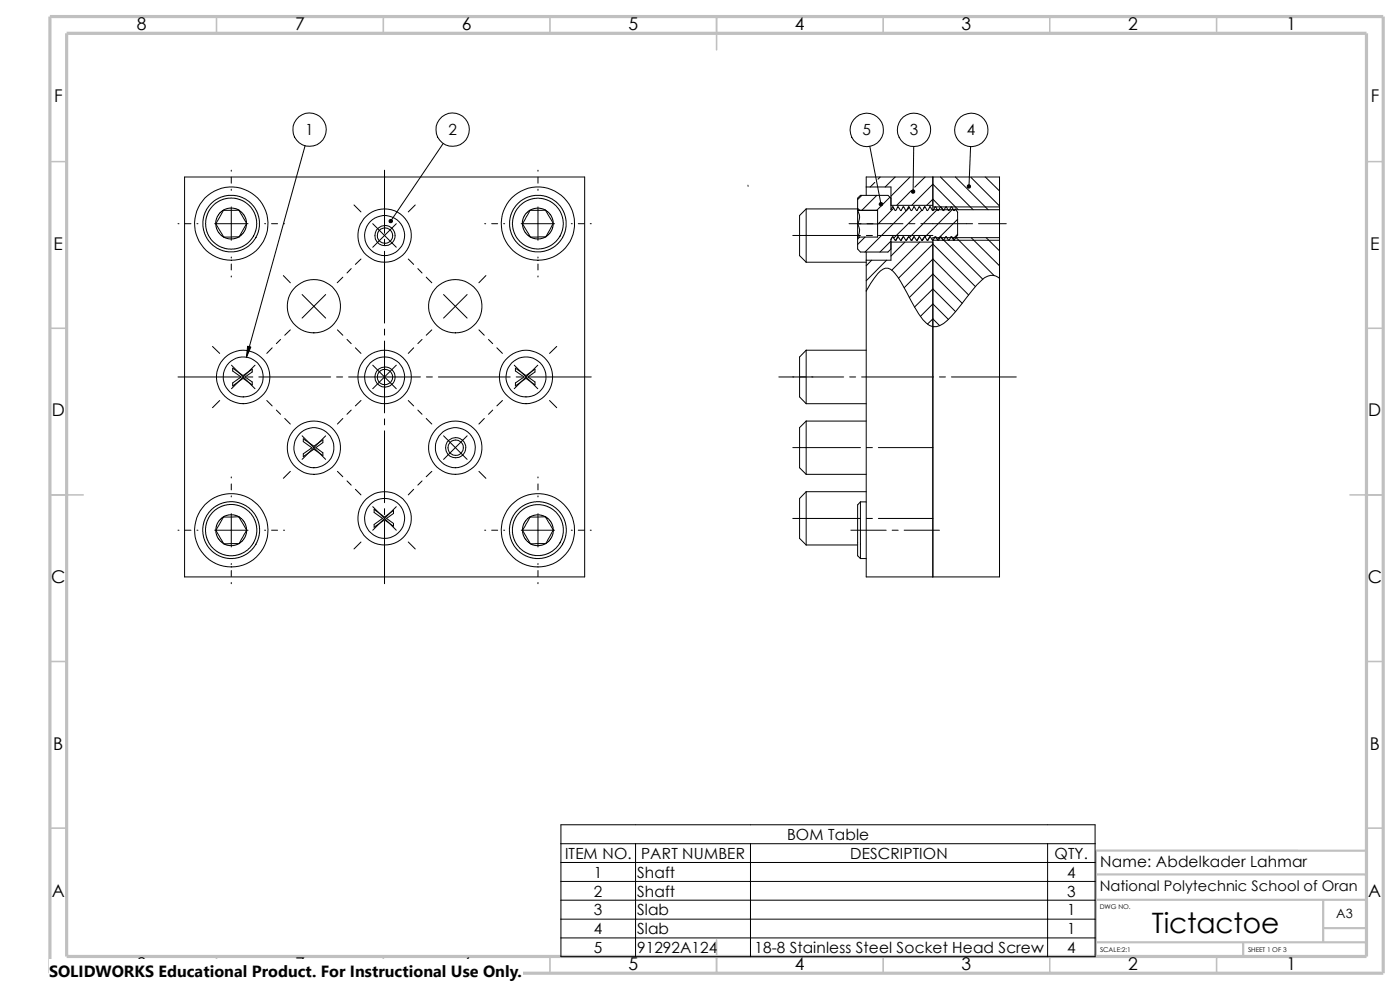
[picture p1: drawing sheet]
<svg xmlns="http://www.w3.org/2000/svg" width="297mm" height="210mm" viewBox="0 0 297 210" stroke-linecap="round" stroke-linejoin="round" font-family="sans-serif">
<g fill="none" stroke="#c0c0c0" stroke-width=".34">
<path d="M45.9 3.5v3.6M81.3 3.5v3.6M116.7 3.5v3.6M152 3.5v7.1M187.4 3.5v3.6M222.7 3.5v3.6M258.1 3.5v3.6M10.6 34.3h3.5M289.9 34.3h3.6M10.6 69.6h3.5M289.9 69.6h3.6M10.6 105h7.1"/>
<path d="M286.4 105h7.1M10.6 140.3h3.5M289.9 140.3h3.6M10.6 175.7h3.5M289.9 175.7h3.6M152 199.4v7.1M45.9 202.9v3.6M81.3 202.9v3.6M116.7 202.9v3.6M187.4 202.9v3.6M222.7 202.9v3.6M258.1 202.9v3.6"/>
</g>
<path d="M232.5 190.9h57.4M232.5 185.5h57.4M232.5 199.9h57.4M263.7 199.9v3M280.7 196.9h9.2M280.7 190.9v9M289.9 180.5l-57.4-.1v22.5" fill="none" stroke="#c0c0c0" stroke-width=".47"/>
<path d="M10.6 3.5h282.9v203h-282.9zM14.1 7.1h275.8v195.8h-275.8z" fill="none" stroke="#c0c0c0" stroke-width=".68" stroke-linecap="butt"/>
<g fill="none" stroke="#000" stroke-width=".21">
<path d="M39.2 37.5h84.8v84.9h-84.8zM49.1 36.1v.2M49.1 37.6v1.3M64.7 30.9l-12.4 44.9M81.6 36.1v13.4M94 30.4l-11.1 16.5M114.1 36.1v.2M114.1 37.6v1.3M183.8 39.7v1.7M183.8 39.7h5.2v4.8l.3-.6M183.8 39.7v-2.2h28.2v7M184.5 31l2.4 12.3"/>
<path d="M185.6 38.7l-1 1M186.7 37.5l-.4 .5M189.9 37.5l-2.1 2.2M193.1 37.5l-4.1 4.1M193.8 31.1l-.1 9.5M196.3 37.5l-2.2 2.2M197.9 37.5v7M199.5 37.5l7 7M202.7 37.5l6.9 7M205.9 31.1l-.3 8.4M206 37.6l6 6.1M209 37.5l3 3"/>
<path d="M37.8 47.5h.2M39.2 47.5h1.3M41.8 47.5h.2M45.6 47.5h7M45.8 47.5l1.7 2.8M45.8 47.5l.1 1 .4 .7 .7 .8 .5 .2M47.4 44.6l1.2-.4h1.1l1 .4M47.4 44.6l-.8 .7-.5 .7-.3 1.5M47.4 44.6l-1.6 2.9M49.1 40.1v.3M49.1 43.9v7.1M49.1 54.5v.2"/>
<path d="M49.1 56v1.3M49.1 58.5v.3M50.6 44.6l1.2 1.1 .4 .7 .1 1M50.7 44.6h-3.3M50.7 44.6l1.6 2.8M50.7 50.2l-3.2 .1M50.7 50.2l-.6 .3-1 .2-1.1-.2-.5-.2M52.3 47.4l-.3 1.5-.5 .7-.8 .6M52.3 47.4l-1.6 2.8M56.1 47.5h.2M57.6 47.5h1.3M60.1 58.5l1.5 1.5"/>
<path d="M60.2 47.5h.2M72.7 58.8l-1.2 1.2M74.5 57l-.9 .9M75.1 43.5l1.5 1.5M76.6 54.9l-1.2 1.2M79.1 47.5l5 5M81.6 50.8v1.2M81.6 53.3v15.2M84.1 47.5l-5 5M86.6 54.9l1.2 1.2M88.1 43.5l-1.5 1.5M88.6 57l.9 .9"/>
<path d="M90.4 58.8l1.2 1.2M102.8 47.5h.2M103.1 58.5l-1.5 1.5M104.3 47.5h1.3M106.8 47.5h.3M110.6 47.5h7M110.9 47.5l.1 1 .3 .7 .8 .8 .4 .2M110.9 47.5l1.6 2.8M112.4 44.6l-1.5 2.9M112.4 44.6l-.7 .6-.5 .7-.4 1.6M114.1 40.1v.3M114.1 43.9v7.1"/>
<path d="M114.1 54.5v.2M114.1 56v1.3M114.1 58.5v.3M115.7 44.6l.5 .3 .7 .8 .3 .7 .2 1M115.7 44.6l-.8-.4h-1.1l-1.4 .4M115.7 44.6h-3.3M115.7 44.6l1.7 2.8M115.8 50.2l-.7 .3-.9 .2-1.1-.2-.6-.2M115.8 50.2l-3.3 .1M117.3 47.4l-.2 1.5-.6 .7-.7 .6M117.4 47.4l-1.6 2.8M121.2 47.5h.2"/>
<path d="M122.7 47.5h1.3M125.2 47.5h.2M168.2 50h14.3M171 44.3l-1.4 1.4v8.5l1.4 1.4M171 44.3h10.9M171 55.6h12.8M171 44.3v11.3M180.1 47.5h2.6M181.9 50.3h.5M181.9 44.2l.5 .4h-.5M181.9 47.5a2.49 2.49 0 0 1 0 2.8M181.9 44.6a2.66 2.66 0 0 1 0 2.9"/>
<path d="M181.9 50.7v2.1l.6 .7h5.9l.6-.7M181.9 44.6h4.3v5.7h-3.8M181.9 47.5h4.3M181.9 50.3v.4M181.9 44.2v.4M181.9 47.5v2.8M181.9 44.6v2.9M182.4 50.3l-.5 .4M182.8 41.4l-.9 .9M183.5 50.3l-1.6 1.6M183.8 53.5v1.7M183.8 50h1.3"/>
<path d="M183.9 47.5h1.3M184.9 55.2l-1.1 1.2M186 41.4l-3.2 3.2M186.4 50h11.5M186.5 47.5h5.1M188.1 55.2l-4.3 4.4M188.8 41.8l-2.8 2.8M189 50.8l.3-.6h.2l.5 .8M189 51.1l-2.3 2.4M189 50.8v4.4h-5.2M189 42l-.6-.6h-5.9l-.6 .6v2.2M189 51.4h8.9"/>
<path d="M189 43.6h8.9M189.3 43.9h.2l.4 .8 .6-.8M189.3 43.9v.1M189.4 50.2l-.4 .6M189.6 44.2l-3.4 3.4M190.1 50.9l-.1 .1M190.5 50.2l-.4 .8M190.5 50.2l.7 .8M190.5 50.2l-.5 .8M190.5 43.9l.6 .8 .5-.8M190.5 43.9l-.1 .1M190.6 59l7.3-7.2 9 9"/>
<path d="M191.2 50.9v.1M191.6 50.2l-.4 .8M191.6 50.2l.6 .8h.1M191.6 43.9l.6 .8h.1l.4-.8M191.6 43.9v.1M192 51.4l-3 2.9M192.3 50.9v.1M192.7 50.2l-.4 .8M192.7 50.2l.7 .8M192.7 43.9l.6 .8 .5-.8M192.7 43.9v.1M192.8 47.5h1.3"/>
<path d="M193 44l-9.5 9.5M193.3 40.4l-3.1 3.2M193.4 51l.4-.8h.2l.6 .8M193.4 43.6l4.5-4.5 5.4 5.4M193.5 50.9l-.1 .1M193.8 43.9h.2l.4 .8 .6-.8M193.8 43.9v.1M193.9 50.2l-.4 .8M194.6 50.9v.1M195 50.2l-.4 .8M195 50.2l.5 .8M195 43.9l.5 .8h.2l.4-.8"/>
<path d="M195 43.9l-.1 .1M195.2 51.4l-6 5.9M195.4 47.5h10.9M195.5 44.6l-5.9 5.9M195.5 51h.2M195.7 50.9v.1M196 50.5l-.5 .5M196.1 50.2l-.4 .8M196.1 43.9h.2M196.1 50.2h.2M196.1 43.9v.1M196.2 43.9l-.2 .3"/>
<path d="M196.3 50.2l.5 .8M196.3 43.9l.4 .8 .5-.8M196.6 43.6l1.3-1.4 2.2 2.3M196.8 50.9v.1M197.2 50.2h.2l.4 .8h14.2M197.2 50.2l-.4 .8M197.2 43.9h.2l.4 .8 .6-.8M197.2 43.9v.1M197.3 50.2l-.5 .8M197.9 44.5v.2M197.9 43.9h14.1M197.9 44.5h14.1"/>
<path d="M198.4 50.2h.1l.5 .8M198.4 50.2l-.4 .8M198.4 50.2l-.1 .2M198.5 43.9l.5 .8 .5-.8M198.8 44.4l-5.8 6M199.5 50.2l.6 .8M199.5 50.2l-.4 .8M199.5 50.2l-.1 .2M199.6 43.9l.5 .8h.1l.5-.8M199.7 50.4l8.8 8.8M200.7 50.2l.5 .8M200.7 50.2l-.5 .8"/>
<path d="M200.7 50.2l-.1 .2M200.8 43.9l.4 .8 .6-.8M201.3 51l.5-.8h.1l.5 .8M201.8 50.2l-.1 .2M201.9 43.9l.5 .8 .2-.4 .6 .7v4.9l-.8 1.1M202.1 44.3l-5.8 5.9M202.9 50.4l8 8.1M203.2 46.5l-4.4 4.3M203.2 49.7l-1 1M206 50.4l6 6M207.6 47.5h5.9M209.2 50.4l2.8 2.8"/>
<path d="M212 59.1a2.54 2.54 0 0 0-3.7 .3l-1 1-3.3 4.2a16.3 16.3 0 0 1-4.6 4.4 2.4 2.4 0 0 1-2.9-.5 32.5 32.5 0 0 1-4.7-7.5 10.9 10.9 0 0 0-2.9-3.9 1.65 1.65 0 0 0-2.1 .4 17.9 17.9 0 0 0-3 4.2M212 50.4v72h-28.2v-67.2M212 50.4h-14.1v72M212 44.5v5.9M37.8 80h13.3M45.1 73.5l1.5 1.5M49.1 77.5l5 5M49.4 78.1l2.2 1.6 1.9-1.4v.6l-1.5 1.1 1.5 1v.7l-1.9-1.4-2.2 1.6v-.7l1.7-1.2-1.7-1.3zM52.4 80h1.2M54.1 77.5l-5 5M54.9 80h15.2M57.7 73.8l-1.1 1.2"/>
<path d="M59.5 72l-.9 .9M61.6 70l-1.2 1.1M64.1 62.5l5 5M69.1 62.5l-5 5M71.4 80h1.3M71.6 70l1.1 1.1M73.6 72l.9 .9M74 80h15.2M75.4 73.8l1.2 1.2M79.1 77.5l5 5M81.6 69.8v1.3M81.6 72.3v15.3"/>
<path d="M84.1 77.5l-5 5M87.8 73.8l-1.2 1.2M89.5 72l-.9 .9M90.5 80h1.2M91.6 70l-1.2 1.1M93 80h15.2M94.1 62.5l5 5M99.1 62.5l-5 5M101.6 70l1.1 1.1M103.6 72l.9 .9M105.4 73.8l1.2 1.2M109.1 77.5l5 5"/>
<path d="M109.3 78.1l2.3 1.6 1.9-1.4v.6l-1.5 1.1 1.5 1v.7l-1.9-1.4-2.3 1.6v-.7l1.9-1.2-1.9-1.3zM109.5 80h1.3M112.1 80h13.3M114.1 77.5l-5 5M118.1 73.5l-1.5 1.5M165.2 80h13.8M171 74.3l-1.4 1.4v8.5l1.4 1.4M171 74.3h12.8M171 74.3v11.3M180.3 80h1.2M182.8 80h15.2M191.8 61l6.1-6.1 7.6 7.7"/>
<path d="M192.9 63.1l5-5 6.2 6.2M194 65.2l3.9-3.9 4.8 4.8M195.3 67.1l2.6-2.6 3.3 3.3M196.8 68.7l1.1-1.1 1.4 1.5M199.3 80h1.3M201.8 80h13.8M46.6 85l-1.5 1.5M56.6 85l1.1 1.1M58.6 87l.9 .9M60.4 88.8l1.2 1.2M61.6 100l-1.5 1.5M64.1 92.5l5 5"/>
<path d="M64.3 93.1l2.3 1.6 1.9-1.4v.6l-1.5 1.1 1.5 1.1v.5l-1.9-1.3-2.3 1.6v-.6l1.9-1.3-1.9-1.3zM69.1 92.5l-5 5M71.6 100l1.1 1.1M72.7 88.8l-1.1 1.2M74.5 87l-.9 .9M76.6 85l-1.2 1.1M81.6 88.9v1.2M81.6 91.4v15.2M86.6 85l1.2 1.1M88.6 87l.9 .9M90.4 88.8l1.2 1.2M91.6 100l-1.2 1.1"/>
<path d="M94.1 92.5l5 5M99.1 92.5l-5 5M101.6 100l1.5 1.5M102.7 88.8l-1.1 1.2M104.5 87l-.9 .9M106.6 85l-1.2 1.1M116.6 85l1.5 1.5M168.2 95h14.3M171 89.3l-1.4 1.4v8.5l1.4 1.4M171 85.6h12.8M171 89.3h12.8M171 89.3v11.3"/>
<path d="M183.8 95h1.3M186.4 95h11.5M37.8 112.5h.2M39.2 112.5h1.3M41.8 112.5h.2M45.6 112.5h7M45.8 112.5l1.7 2.9M45.8 112.5l.1 1 .4 .7 1.2 1.1M47.4 109.6l.6-.3 1-.1 1.1 .1 .6 .3M47.4 109.7l-.5 .3-.6 .7-.4 .9-.1 .9M47.4 109.7l-1.6 2.8M49.1 101.2v.2"/>
<path d="M49.1 102.7v1.2M49.1 105.2v.2M49.1 109v7M49.1 119.5v.3M50.6 109.6l.5 .3 .7 .8 .4 .7 .1 1M50.7 109.6l1.6 2.8M50.7 109.6l-3.3 .1M50.7 115.3l-3.2 .1M50.7 115.3l-1.2 .4h-1.2l-.8-.3M52.3 112.4l-.3 1.5-.5 .7-.8 .7M52.3 112.4l-1.6 2.9M56.1 112.5h.2"/>
<path d="M57.6 112.5h1.3M60.2 112.5h.2M73.6 102l.9 .9M75.4 103.8l1.2 1.2M76.6 115l-1.5 1.5M79.1 107.5l5 5M79.4 108.1l2.2 1.6 1.9-1.4v.6l-1.5 1.1 1.5 1v.6l-1.9-1.3-2.2 1.5v-.5l1.8-1.3-1.8-1.3zM81.6 107.9v1.3M81.6 110.4v13.4M84.1 107.5l-5 5M86.6 115l1.5 1.5M87.8 103.8l-1.2 1.2"/>
<path d="M89.5 102l-.9 .9M102.8 112.5h.2M104.3 112.5h1.3M106.8 112.5h.3M110.6 112.5h7M110.9 112.5l.1 1 .3 .7 1.2 1.1M110.9 112.5l1.6 2.9M112.4 109.7l-1.5 2.8M112.4 109.7l-.6 .5-.6 .7-.4 1.6M114.1 101.2v.2M114.1 102.7v1.2M114.1 105.2v.2"/>
<path d="M114.1 109v7M114.1 119.5v.3M115.7 109.6l-.9-.3-1.1-.1-1.3 .5M115.7 109.6l-3.3 .1M115.7 109.6l1.7 2.8M115.7 109.6l1.2 1.1 .3 .7 .2 1M115.8 115.3l-1.2 .4h-1.2l-.9-.3M115.8 115.3l-3.3 .1M117.4 112.4l-1.6 2.9M117.4 112.4l-.3 1.5-.5 .7-.8 .7M121.2 112.5h.2M122.7 112.5h1.3"/>
<path d="M125.2 112.5h.2M168.2 110h14.3M171 104.3l-1.4 1.4v8.5l1.4 1.4M171 104.3h12.8M171 115.6h10.9M171 100.6h12.8M171 104.3v11.3M180.5 112.5h7.5M182.5 106.5l-.6 .6v10.8l.6 .6M182.5 106.5h1.3M182.5 118.5h1.3M182.5 106.5v12"/>
<path d="M183.8 110h1.3M186.4 110h11.5M189.3 112.5h1.2M191.8 112.5h7.5M49.1 121v1.3M49.1 123.6v.2M114.1 121v1.3M114.1 123.6v.2M119 175h113.3v27.9h-113.3zM119 179h113.3M134.8 179v23.9M159.2 179v23.9"/>
<path d="M222.2 179v23.9M119 183h113.3M119 187h113.3M119 191h113.3M119 195h113.3M119 199h113.3"/>
<circle cx="65.7" cy="27.5" r="3.6"/>
<circle cx="96" cy="27.5" r="3.6"/>
<circle cx="183.9" cy="27.6" r="3.5"/>
<circle cx="193.9" cy="27.6" r="3.5"/>
<circle cx="206.1" cy="27.6" r="3.5"/>
<circle cx="49.1" cy="47.4" r="7.8"/>
<circle cx="49.1" cy="47.5" r="6"/>
<circle cx="49.1" cy="47.4" r="5.4"/>
<circle cx="81.6" cy="50" r="5.7"/>
<circle cx="81.6" cy="50" r="4.3"/>
<circle cx="81.7" cy="50" r="1.64"/>
<circle cx="81.7" cy="50" r="2.15"/>
<circle cx="114.1" cy="47.4" r="7.8"/>
<circle cx="114.1" cy="47.5" r="6"/>
<circle cx="114.1" cy="47.4" r="5.4"/>
<circle cx="51.6" cy="80" r="4.2"/>
<circle cx="51.6" cy="80" r="5.7"/>
<circle cx="66.6" cy="65" r="5.7"/>
<circle cx="81.6" cy="80" r="5.7"/>
<circle cx="81.6" cy="80" r="4.2"/>
<circle cx="81.7" cy="80" r="1.64"/>
<circle cx="81.7" cy="80" r="2.15"/>
<circle cx="96.6" cy="65" r="5.7"/>
<circle cx="111.6" cy="80" r="5.7"/>
<circle cx="111.6" cy="80" r="4.2"/>
<circle cx="66.6" cy="95" r="5.7"/>
<circle cx="66.6" cy="95" r="4.2"/>
<circle cx="96.6" cy="95" r="4.3"/>
<circle cx="96.6" cy="95" r="5.7"/>
<circle cx="96.7" cy="95" r="1.62"/>
<circle cx="96.7" cy="95" r="2.15"/>
<circle cx="49" cy="112.5" r="6"/>
<circle cx="49.1" cy="112.5" r="7.8"/>
<circle cx="49.1" cy="112.5" r="5.4"/>
<circle cx="81.6" cy="110" r="5.7"/>
<circle cx="81.6" cy="110" r="4.3"/>
<circle cx="114.1" cy="112.5" r="6"/>
<circle cx="114.1" cy="112.5" r="5.4"/>
<circle cx="114.1" cy="112.5" r="7.8"/>
</g>
<path d="M158.7 39.3v.2" fill="none" stroke="#00f" stroke-width=".21"/>
<g fill="#000" stroke="#000" stroke-width=".21">
<path d="M52.5 73.4l.7 .2-.9 2.2z"/>
<circle cx="205.5" cy="39.6" r=".36"/>
<circle cx="82.9" cy="46.9" r=".36"/>
<circle cx="186.9" cy="43.3" r=".36"/>
<circle cx="193.7" cy="40.6" r=".35"/>
</g>
<path d="M10.4 203.6h100.4v6.4h-100.4z" fill="#fff"/>
<text font-size="6" x="244.4" y="197.9">Tictactoe</text>
<g font-size="3.7">
<text x="29" y="6.3">8</text>
<text x="62.6" y="6.3">7</text>
<text x="98" y="6.3">6</text>
<text x="133.3" y="6.3">5</text>
<text x="168.7" y="6.3">4</text>
<text x="204" y="6.3">3</text>
<text x="239.4" y="6.3">2</text>
<text x="273" y="6.3">1</text>
<text x="11.5" y="21.7">F</text>
<text x="290.8" y="21.7">F</text>
<text x="11.3" y="53">E</text>
<text x="290.7" y="53">E</text>
<text x="11" y="88.3">D</text>
<text x="290.3" y="88.3">D</text>
<text x="10.8" y="123.7">C</text>
<text x="290.2" y="123.7">C</text>
<text x="11.3" y="159">B</text>
<text x="290.6" y="159">B</text>
<text x="11" y="190.4">A</text>
<text x="290.3" y="190.4">A</text>
<text x="29" y="205.7">8</text>
<text x="62.6" y="205.7">7</text>
<text x="98" y="205.7">6</text>
<text x="133.3" y="205.7">5</text>
<text x="168.7" y="205.7">4</text>
<text x="204" y="205.7">3</text>
<text x="239.4" y="205.7">2</text>
<text x="273" y="205.7">1</text>
</g>
<text font-size="3.4" x="10.4" y="207.3">SOLIDWORKS Educational Product. For Instructional Use Only.</text>
<g font-size="3.3">
<text x="64.8" y="28.7">1</text>
<text x="95.1" y="28.7">2</text>
<text x="183" y="28.7">5</text>
<text x="193" y="28.7">3</text>
<text x="205.1" y="28.7">4</text>
<text x="167" y="178.2">BOM Table</text>
<text x="119.9" y="182.2">ITEM NO. PART NUMBER</text>
<text x="180.4" y="182.2">DESCRIPTION</text>
<text x="223.7" y="182.2">QTY.</text>
<text x="233.4" y="184">Name: Abdelkader Lahmar</text>
<text x="126" y="186.2">1</text>
<text x="126" y="190.2">2</text>
<text x="135.2" y="186.2">Shaft</text>
<text x="135.2" y="190.2">Shaft</text>
<text x="226.4" y="186.2">4</text>
<text x="226.4" y="190.2">3</text>
<text x="126" y="194.2">3</text>
<text x="135.2" y="194.2">Slab</text>
<text x="226.4" y="194.2">1</text>
<text x="126" y="198.2">4</text>
<text x="126" y="202.2">5</text>
<text x="135.2" y="198.2">Slab</text>
<text x="135.2" y="202.2">91292A124</text>
<text x="160.1" y="202.2">18-8 Stainless Steel Socket Head Screw</text>
<text x="226.4" y="202.2">4</text>
<text x="226.4" y="198.2">1</text>
</g>
<text font-size="3.1" x="233.3" y="189.1">National Polytechnic School of Oran</text>
<text font-size="2.7" x="283.5" y="194.8">A3</text>
<g font-size="1.4">
<text x="233.3" y="192.7">DWG NO.</text>
<text x="233.4" y="202">SCALE:2:1</text>
<text x="264.8" y="202">SHEET 1 OF 3</text>
</g>
</svg>
